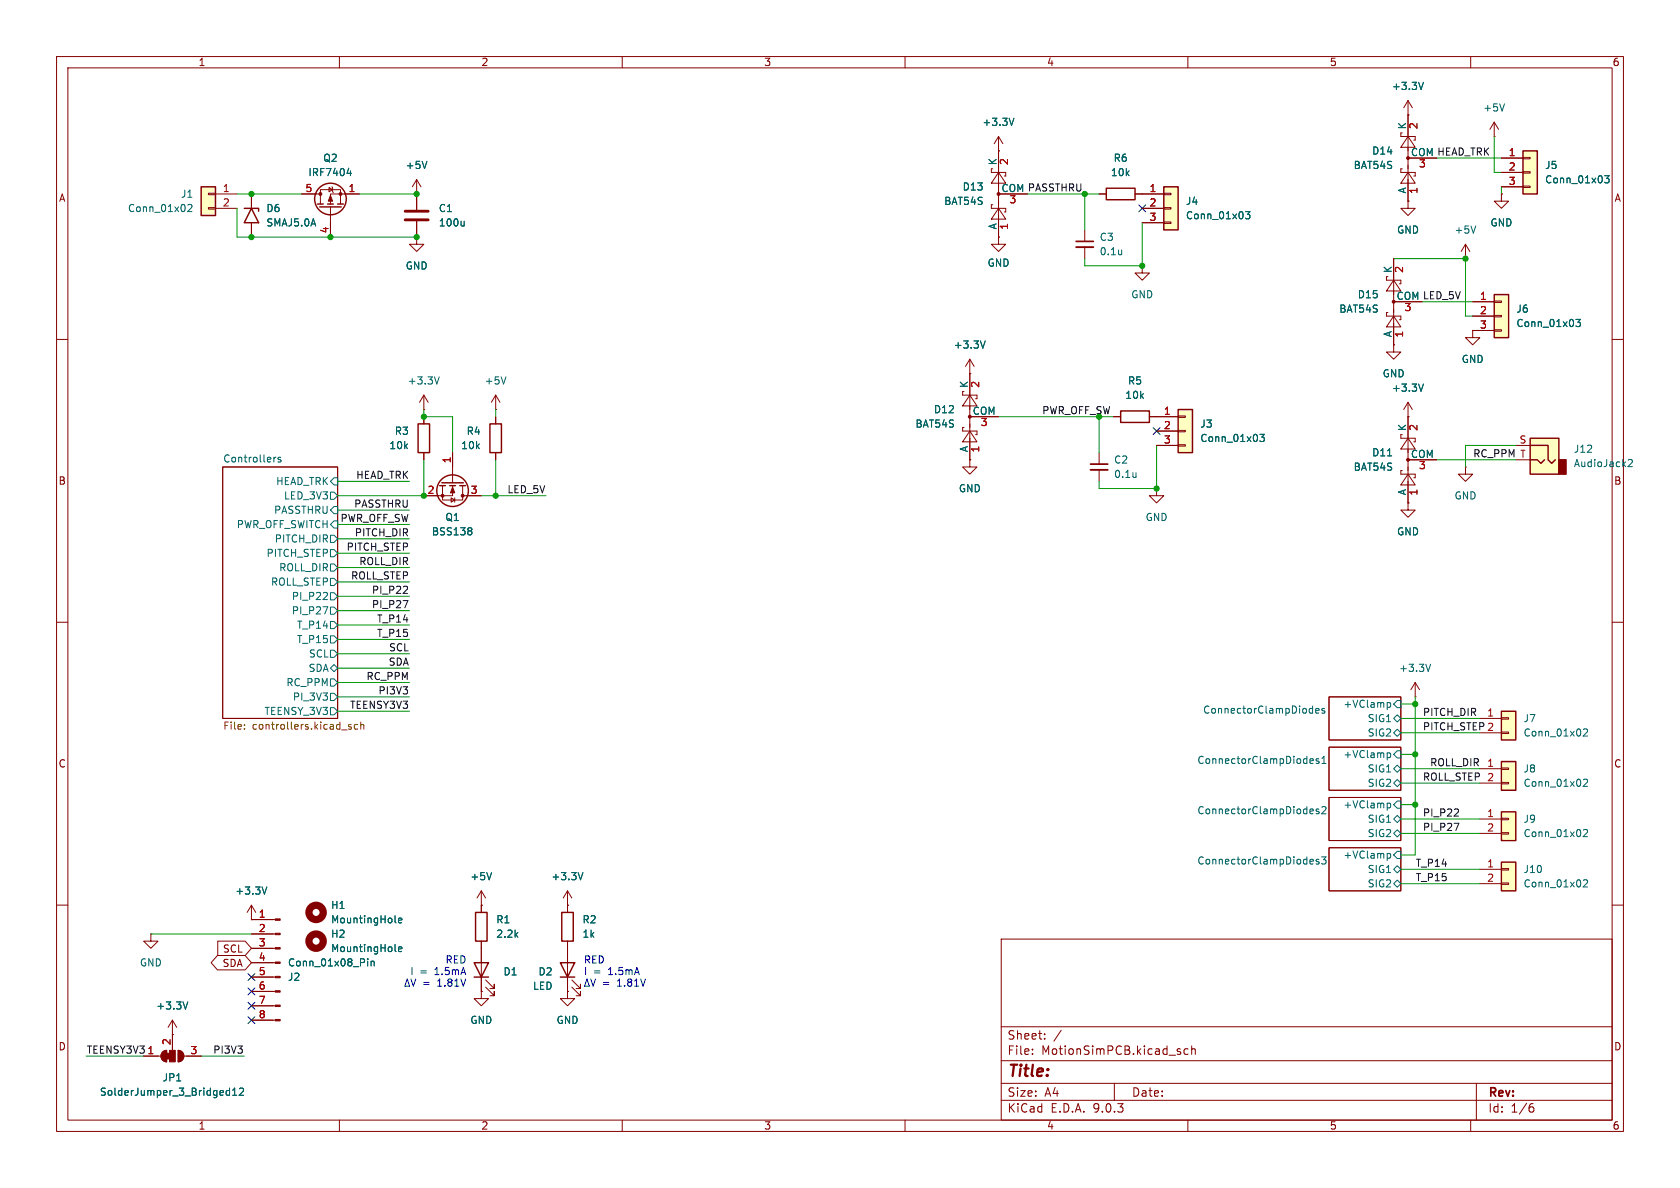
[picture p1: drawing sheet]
<svg xmlns="http://www.w3.org/2000/svg" width="297mm" height="210mm" viewBox="0 0 297 210" stroke-linecap="round" stroke-linejoin="round" font-family="sans-serif">
<g fill="none" stroke="#840000" stroke-width=".18">
<path d="M10 10h277v190h-277zM12 12h273v186h-273zM60 10v2M110 10v2M160 10v2M210 10v2M260 10v2M10 60h2M285 60h2M39.4 82.6h20.3v44.4h-20.3zM10 110h2M285 110h2"/>
<path d="M234.9 132.1h12.7v7.6h-12.7zM234.9 123.2h12.7v7.6h-12.7zM234.9 141h12.7v7.6h-12.7zM234.9 149.9h12.7v7.6h-12.7zM10 160h2M177 166h108v32h-108zM285 160h2M60 198v2M110 198v2M160 198v2M177 194.5h108M177 191.5h108"/>
<path d="M177 187.5h108M177 181.5h108M182.5 186.3v.1M182.5 185.5v.1M184.7 183.6v.1M184.7 182.8v.1M187.6 182.1l-1.3 2M197 191.5v3M208.7 186v.3M210 198v2M210 185.5l-.4-.1-.3 .3v.4l.2 .2h.5M210.7 185.5l.2-.1 .3 .1 .1 .9"/>
<path d="M210.7 184.9v1.5M260 198v2M261 191.5v6.5M270.6 195.7h.4l.2 .3-.1 .5-.5 .1M271 195.1l-.4 .1"/>
</g>
<g fill="none" stroke="#006464" stroke-width=".18">
<path d="M48.8 80.8l-.4 .3M49.6 80.9l-.3-.1-.2 .2 .1 .2 .4 .1v.3h-.5M58.4 87h.7l.6 .6-.6 .7h-.7zM58.4 94.6h.7l.6 .7-.6 .6h-.7zM58.4 97.2h.7l.6 .6-.6 .6h-.7zM58.4 99.7h.7l.6 .6-.6 .7h-.7zM59.1 84.5h.6v1.2h-.6l-.7-.6zM59.1 89.5h.6v1.3h-.6l-.7-.6zM59.1 92.1h.6v1.2h-.6l-.7-.6zM57.1 106h.8M57.1 107.3h.8l-.5 1.2M57.8 104.8v.5"/>
<path d="M58.4 102.2h.7l.6 .7-.6 .6h-.7zM58.4 114.9h.7l.6 .7-.6 .6h-.7zM58.4 104.8h.7l.6 .6-.6 .6h-.7zM58.4 107.3h.7l.6 .7-.6 .6h-.7zM58.4 109.9h.7l.6 .6-.6 .6h-.7zM58.4 112.4h.7l.6 .6-.6 .7h-.7zM59.1 117.5l.6 .6-.6 .6-.7-.6zM58.4 122.6h.7l.6 .6-.6 .6h-.7zM58.4 125.1h.7l.6 .6-.6 .7h-.7zM58.4 120h.7l.6 .7-.6 .6h-.7zM231.6 134.8l.2 .2 .3-.1M231.6 134.3l.2-.2h.2l.2 .2v.1l-.6 .1"/>
<path d="M231.7 125.2l.4 .1M232.1 124.8v1.3M232.1 126l-.4 .1M232.6 125.7l.6-.2-.1-.2-.3-.1-.2 .2 .1 .6h.4M233.2 134.2l-.4-.1-.1 .2v.2l.5 .1v.3h-.5M233.7 135h.7M233.7 134.1l.4-.4v1.3M234.2 125.3l-.3-.1-.2 .2v.2l.5 .1v.3h-.5M245.2 133.1h.4l.2 .2-.1 .6h-.5M245.2 124.3l.4-.1 .2 .2-.1 .6h-.5M246.4 135.9l.6-.6 .6 .6-.6 .6zM246.4 127l.6-.6 .6 .6-.6 .6z"/>
<path d="M246.4 129.5l.6-.6 .6 .6-.6 .7zM247 132.7h.6v1.3h-.6l-.6-.6zM247 137.8l.6 .6-.6 .7-.6-.7zM247 123.8h.6v1.3h-.6l-.6-.6zM231.8 143l.3 .1 .1 .2-.6 .1M231.8 151.9l.3 .1 .1 .2-.6 .1M232.1 143.8l-.3 .1M232.1 152.7h-.3M233.2 143.1l-.4-.1-.1 .2v.2l.5 .1v.3h-.5M233.2 152l-.4-.1-.1 .2v.2l.5 .1v.3h-.5M233.6 151.5h.8l-.4 .5 .4 .1v.5l-.2 .1-.6-.1M233.7 142.7l.5-.1 .2 .3-.8 1h.8"/>
<path d="M245.2 142h.4l.2 .2-.1 .6h-.5M245.2 150.9h.4l.2 .2-.1 .5h-.5M246.4 144.8l.6-.7 .6 .7-.6 .6zM246.4 147.3l.6-.6 .6 .6-.6 .7zM246.4 153.7l.6-.7 .6 .7-.6 .6zM246.4 156.2l.6-.6 .6 .6-.6 .6zM247 141.6h.6v1.3h-.6l-.6-.7zM247 150.5h.6v1.3h-.6l-.6-.7z"/>
</g>
<path d="M43.2 128.8v.1M43.2 128.1v.1M61.6 128.3l.5 .4-.1 .2-.4-.1M62.1 128.1h-.3l-.2 .1M63.2 128.1h-.3l-.3 .2 .2 .5h.4M63.8 128.2l.2-.1h.3v.8M63.8 127.6v1.3" fill="none" stroke="#725600" stroke-width=".18"/>
<path d="M208.3 72.4h2.5v7.6h-2.5z" fill="#ffffc2"/>
<g fill="none" stroke="#840000" stroke-width=".25">
<path d="M43.2 36.8h2.5v.5M44.4 36.8l1.3 2.6h-2.5zM56.1 36.1h1M56.5 36.6h3.8M57.9 36.1h1M59.7 36.1h1M195.6 33.3h5.1v2h-5.1zM73.9 74.9h2v5.1h-2zM198.1 72.6h5.1v2.1h-5.1zM208.3 72.4h2.5v7.6h-2.5z"/>
<circle cx="58.4" cy="35.2" r="2.79"/>
</g>
<g fill="none" stroke="#840000" stroke-width=".18">
<path d="M44.4 34.3v2.5M44.4 39.4v2.5M53.3 34.3h3.3M56.6 36.1v-2.6h3.6v2.6M58.2 33.1l.6 .4-.6 .4zM58.4 36.6v5.3M58.7 33l.1 .1v.8l.1 .1M63.5 34.3h-5.1v1.8M73.7 34.3h.1M73.7 31.8l-.8 1.2M73.7 31.8l.7 1.2M73.7 31.8v5.3"/>
<path d="M73.7 39.1v2.8M175.5 36.2h-.2v.6h2.5v.7h-.3M175.5 29.8h-.2v.7h2.5v.6h-.3M176.5 26.7h.1M176.5 36.8l1.3 1.9h-2.5zM176.5 30.5l1.3 1.9h-2.5zM176.5 24.1l-.7 1.3M176.5 24.1l.8 1.3M176.5 24.1v17.8M176.5 34.3h5.1M194.3 34.3h1.3M200.7 34.3h1.2"/>
<path d="M73.7 41.9v1.3h1.2l-1.2 1.3-1.3-1.3h1.3M73.7 41.9h.1M176.5 41.9v1.3h1.3l-1.3 1.3-1.2-1.3h1.2M176.5 41.9h.1M201.9 47v1.3h1.3l-1.3 1.2-1.2-1.2h1.2M201.9 47h.1M74.9 72.4h.1M74.9 69.9v2.5M74.9 73.7v1.2M74.9 69.9l-.7 1.2M74.9 69.9l.8 1.2M170.4 75.6h-.2v.6h2.5v.6h-.2"/>
<path d="M170.4 69.2h-.2v.7h2.5v.6h-.2M171.4 76.2l1.3 1.9h-2.5zM171.4 69.9l1.3 1.9h-2.5zM171.4 66h.1M171.4 73.7h5.1M171.4 63.5v17.8M171.4 63.5l-.7 1.3M171.4 63.5l.8 1.3M196.8 73.7h1.3M203.2 73.7h5.1M204.5 76.2h3.8M204.5 78.7h3.8"/>
<path d="M208.3 73.5h1.2v.3h-1.2zM208.3 76.1h1.2v.2h-1.2zM208.3 78.6h1.2v.3h-1.2zM74.9 80v1.3M171.4 81.3v1.3h1.3l-1.3 1.2-1.2-1.2h1.2M171.4 81.3h.1M194.3 80v2M194.3 83.1v2M204.5 86.4v1.2h1.2l-1.2 1.3-1.3-1.3h1.3M204.5 86.4h.1"/>
</g>
<path d="M61.4 30.6h.7M62 30.2v.9M75.5 28.5l-.4 1.3M82.1 39.1v.8M82.1 39.8l-.2 .1M179.3 20.9l-.5 1.3M77.7 66.6l-.5 1.3M174.2 60.3l-.5 1.2M222.7 76.8h.8l-.4 .5 .3 .1v.5l-.1 .1-.6-.1M200.8 83.6v.8M200.8 84.3h.1" fill="none" stroke="#006464" stroke-width=".18"/>
<g fill="#840000" stroke="#840000" stroke-width=".18">
<path d="M58.4 34.5l.4 1.1h-.8z"/>
<circle cx="171.4" cy="73.7" r=".25"/>
<circle cx="176.5" cy="34.3" r=".25"/>
<circle cx="56.6" cy="34.3" r=".25"/>
<circle cx="60.2" cy="34.3" r=".25"/>
</g>
<path d="M192.8 82h3" fill="none" stroke="#840000" stroke-width=".3"/>
<path d="M192.8 83.1h3" fill="none" stroke="#840000" stroke-width=".33"/>
<path d="M71.6 37.3h4.1M71.6 38.9h4.1" fill="none" stroke="#840000" stroke-width=".51"/>
<path d="M35.6 33h2.5v5.1h-2.5z" fill="#ffffc2"/>
<g fill="none" stroke="#840000" stroke-width=".25">
<path d="M35.6 33h2.5v5.1h-2.5zM86.6 74.9h2v5.1h-2zM77.7 85.9h1M78.1 85.3h3.8M79.5 85.9h1M81.3 85.9h1"/>
<circle cx="80" cy="86.7" r="2.79"/>
</g>
<g fill="none" stroke="#840000" stroke-width=".18">
<path d="M36.8 34.2h1.3v.2h-1.3zM36.8 36.7h1.3v.3h-1.3zM38.1 34.3h3.8M38.1 36.8h3.8M247.9 29.8h-.3v.7h2.6v.6h-.3M247.9 23.5h-.3v.6h2.6v.7h-.3M248.9 30.5l1.3 1.9h-2.6zM248.9 24.1l1.3 1.9h-2.6zM248.9 20.3v15.3M248.9 27.9h5.1M87.6 72.4h.1M87.6 69.9v2.5"/>
<path d="M87.6 73.7v1.2M87.6 69.9l-.7 1.2M87.6 69.9l.8 1.2M78.2 85.9v2.5h3.6v-2.5M79.8 88l.6 .4-.6 .4zM80 85.9v1.7h-5.1M80 80v5.3M80.4 88v.8M81.8 87.6h3.3M87.6 80v1.3"/>
</g>
<path d="M33.2 36.3l.5-.2 .2 .4-.7 .9h.7M89.4 66.6l-.4 1.3M83.2 93.3l.2 .2-.2 .3 .2 .3v.2l-.2 .3" fill="none" stroke="#006464" stroke-width=".18"/>
<g fill="#840000" stroke="#840000" stroke-width=".18">
<path d="M80 86.1l.4 1h-.8z"/>
<circle cx="81.8" cy="87.6" r=".25"/>
<circle cx="78.2" cy="87.6" r=".25"/>
<circle cx="248.9" cy="27.9" r=".25"/>
</g>
<path d="M269.2 26.7h2.6v7.6h-2.6z" fill="#ffffc2"/>
<path d="M269.2 26.7h2.6v7.6h-2.6z" fill="none" stroke="#840000" stroke-width=".25"/>
<g fill="none" stroke="#840000" stroke-width=".18">
<path d="M248.9 17.8v2.5M248.9 17.8l-.7 1.3M248.9 17.8l.8 1.3M248.9 20.3h.1M248.9 35.6v1.2h1.3l-1.3 1.3-1.3-1.3h1.3M248.9 35.6h.1M264.2 24.1h.1M264.2 21.6l-.8 1.3M264.2 21.6l.7 1.3M264.2 21.6v2.5M265.4 34.3v1.3h1.3l-1.3 1.2-1.2-1.2h1.2M265.4 34.3h.1"/>
<path d="M265.4 27.9h3.8M265.4 30.5h3.8M265.4 33h3.8M269.2 27.8h1.3v.3h-1.3zM269.2 30.4h1.3v.2h-1.3zM269.2 32.9h1.3v.2h-1.3zM191.8 40.6v2.1M191.8 43.7v2M245.4 48.9h-.3v.6h2.5v.7h-.2M245.4 55.2h-.3v.7h2.5v.6h-.2M246.4 55.9l1.2 1.9h-2.5zM246.4 49.5l1.2 1.9h-2.5z"/>
<path d="M246.4 45.7v15.3M246.4 53.3h5.1M259.1 45.7h.1M259.1 43.2l-.8 1.3M259.1 43.2l.7 1.3M259.1 43.2v2.5M246.4 61v1.2h1.2l-1.2 1.3-1.3-1.3h1.3M246.4 61h.1M247.9 76.8h-.3v.7h2.6v.6h-.3M248.9 73.7h.1M248.9 77.5l1.3 1.9h-2.6zM248.9 71.1l-.7 1.3"/>
<path d="M248.9 71.1l.8 1.3M248.9 71.1v17.8M247.9 83.2h-.3v.6h2.6v.7h-.3M248.9 88.9v1.3h1.3l-1.3 1.2-1.3-1.2h1.3M248.9 88.9h.1M248.9 83.8l1.3 1.9h-2.6zM248.9 81.3h5.1M259.1 82.6v1.2h1.2l-1.2 1.3-1.3-1.3h1.3M259.1 82.6h.1"/>
</g>
<path d="M251.6 14.5l-.4 1.3M266 18.4l-.4 1.2M260.9 39.9l-.4 1.3M283.7 31.1h.8l-.5 .4 .4 .2v.5l-.2 .1-.5-.1M198.3 44.2v.8M198.3 44.9l-.1 .1M251.6 67.9l-.4 1.3M245.3 80.6h.7" fill="none" stroke="#006464" stroke-width=".18"/>
<g fill="#840000" stroke="#840000" stroke-width=".18">
<circle cx="248.9" cy="81.3" r=".25"/>
<circle cx="246.4" cy="53.3" r=".25"/>
</g>
<path d="M190.2 42.7h3.1" fill="none" stroke="#840000" stroke-width=".3"/>
<path d="M190.2 43.7h3.1" fill="none" stroke="#840000" stroke-width=".33"/>
<path d="M270.5 77.5h5.1v6.3h-5.1z" fill="#ffffc2"/>
<path d="M275.6 81.3h1.3v2.5h-1.3z" fill="#840000" stroke="#840000" stroke-width=".25"/>
<path d="M270.5 77.5h5.1v6.3h-5.1zM270.5 78.7h3.2v2.6l.6 .6 .7-.6M270.5 81.3h1.3l.6 .6 .6-.6" fill="none" stroke="#840000" stroke-width=".25"/>
<path d="M260.3 58.4v1.3h1.3l-1.3 1.3-1.2-1.3h1.2M260.3 58.4h.1M268 78.7h2.5M268 81.3h2.5" fill="none" stroke="#840000" stroke-width=".18"/>
<path d="M287.9 81.3l.4-.1 .3 .4-.8 .9h.8" fill="none" stroke="#006464" stroke-width=".18"/>
<path d="M264.2 52.1h2.5v7.6h-2.5z" fill="#ffffc2"/>
<path d="M264.2 52.1h2.5v7.6h-2.5z" fill="none" stroke="#840000" stroke-width=".25"/>
<path d="M260.3 53.3h3.9M260.3 55.9h3.9M260.3 58.4h3.9M264.2 53.2h1.2v.3h-1.2zM264.2 55.8h1.2v.2h-1.2zM264.2 58.3h1.2v.2h-1.2z" fill="none" stroke="#840000" stroke-width=".18"/>
<path d="M278.6 56.5h.8l-.4 .4 .3 .2v.5l-.2 .1-.5-.1" fill="none" stroke="#006464" stroke-width=".18"/>
<path d="M265.4 125.7h2.6v5.1h-2.6z" fill="#ffffc2"/>
<path d="M265.4 125.7h2.6v5.1h-2.6z" fill="none" stroke="#840000" stroke-width=".25"/>
<path d="M261.6 127h3.8M261.6 129.5h3.8M265.4 126.9h1.3v.2h-1.3zM265.4 129.4h1.3v.3h-1.3z" fill="none" stroke="#840000" stroke-width=".18"/>
<path d="M279.9 129l.5-.2 .3 .4-.8 .9h.8" fill="none" stroke="#006464" stroke-width=".18"/>
<path d="M265.4 134.6h2.6v5.1h-2.6z" fill="#ffffc2"/>
<path d="M265.4 134.6h2.6v5.1h-2.6z" fill="none" stroke="#840000" stroke-width=".25"/>
<path d="M261.6 135.9h3.8M261.6 138.4h3.8M265.4 135.8h1.3v.2h-1.3zM265.4 138.3h1.3v.3h-1.3z" fill="none" stroke="#840000" stroke-width=".18"/>
<path d="M279.9 137.9l.5-.2 .3 .4-.8 .9h.8" fill="none" stroke="#006464" stroke-width=".18"/>
<path d="M265.4 143.5h2.6v5.1h-2.6z" fill="#ffffc2"/>
<path d="M265.4 143.5h2.6v5.1h-2.6z" fill="none" stroke="#840000" stroke-width=".25"/>
<path d="M261.6 144.8h3.8M261.6 147.3h3.8M265.4 144.7h1.3v.2h-1.3zM265.4 147.2h1.3v.2h-1.3z" fill="none" stroke="#840000" stroke-width=".18"/>
<path d="M279.9 146.8l.5-.2 .3 .4-.8 .9h.8" fill="none" stroke="#006464" stroke-width=".18"/>
<path d="M265.4 152.4h2.6v5.1h-2.6z" fill="#ffffc2"/>
<path d="M265.4 152.4h2.6v5.1h-2.6zM99.3 161.3h2v5.1h-2z" fill="none" stroke="#840000" stroke-width=".25"/>
<path d="M250.2 123.2h.1M250.2 120.7l-.8 1.2M250.2 120.7l.8 1.2M250.2 120.7v2.5M261.6 153.7h3.8M261.6 156.2h3.8M265.4 153.5h1.3v.3h-1.3zM265.4 156.1h1.3v.2h-1.3zM100.3 160v1.3M100.3 166.4v1.2" fill="none" stroke="#840000" stroke-width=".18"/>
<path d="M252.9 117.4l-.4 1.3M279.9 155.6l.5-.1 .3 .4-.8 .9h.8" fill="none" stroke="#006464" stroke-width=".18"/>
<path d="M205.7 33h2.6v7.6h-2.6z" fill="#ffffc2"/>
<path d="M205.7 33h2.6v7.6h-2.6zM83.8 170.2h2.6l-1.3 2.5zM83.8 172.7h2.6M84.1 161.3h2v5.1h-2zM99.1 170.2h2.5l-1.3 2.5zM99.1 172.7h2.5" fill="none" stroke="#840000" stroke-width=".25"/>
<g fill="none" stroke="#840000" stroke-width=".18">
<path d="M44.4 34.3v2.5M44.4 39.4v2.5M53.3 34.3h2.6M58.4 39.4v2.5M61 34.3h2.5M73.7 34.3h.1M73.7 34.3v2.8M73.7 39.1v2.8M176.5 26.7h.1M176.5 34.3h5.1M176.5 26.7v3.8M176.5 38.1v3.8"/>
<path d="M194.3 34.3h1.3M200.7 34.3h5M201.9 36.8h3.8M201.9 39.4h3.8M205.7 34.2h1.3v.2h-1.3zM205.7 36.7h1.3v.3h-1.3zM205.7 39.2h1.3v.3h-1.3zM248.9 35.6h.1M248.9 20.3h.1M248.9 20.3v3.8M248.9 31.8v3.8M248.9 27.9h5.1"/>
<path d="M265.4 34.3h.1M265.4 27.9h3.8M265.4 30.5h3.8M265.4 33h3.8M73.7 41.9h.1M176.5 41.9h.1M246.4 53.3h5.1M246.4 45.7v3.8M246.4 57.2v3.8M260.3 58.4h.1M260.3 53.3h3.9M260.3 55.9h3.9"/>
<path d="M260.3 58.4h3.9M74.9 73.7v1.2M87.6 73.7v1.2M171.4 66h.1M171.4 73.7h5.1M171.4 66v3.9M171.4 77.5v3.8M196.8 73.7h1.3M203.2 73.7h5.1M204.5 76.2h3.8M204.5 78.7h3.8M246.4 61h.1"/>
<path d="M248.9 73.7h.1M248.9 73.7v3.8M74.9 87.6h2.6M74.9 80v1.3M80 80v2.6M82.5 87.6h2.6M87.6 80v1.3M171.4 81.3h.1M248.9 88.9h.1M248.9 85.1v3.8M248.9 81.3h5.1M85.1 157.5v3.8"/>
<path d="M85.1 157.5l-.8 1.3M85.1 157.5l.8 1.3M100.3 157.5l-.7 1.3M100.3 157.5l.8 1.3M100.3 157.5v3.8M26.7 165.1v1.3h1.2l-1.2 1.2-1.3-1.2h1.3M26.7 165.1h.1M38.4 168.9h4.9l1.1 1.3-1.1 1.3h-4.9l-1.1-1.3zM38.5 166.4h4.8l1.1 1.2-1.1 1.3h-4.8zM44.4 162.6h.1M44.4 160l-.7 1.3M44.4 160l.8 1.3"/>
<path d="M44.4 160v2.6M44.4 162.6h4.3M44.4 165.1h4.3M44.4 167.6h4.3M44.4 170.2h4.3M44.4 172.7h4.3M44.4 175.3h4.3M44.4 177.8h4.3M85.1 160h.1M85.1 175.3v1.2h1.3l-1.3 1.3-1.3-1.3h1.3M85.1 175.3h.1M85.1 166.4v8.9"/>
<path d="M85.9 174.5l1.5 1.5v-.7v.7h-.8M85.9 173.2l1.5 1.6v-.8v.8h-.8M100.3 160h.1M100.3 175.3v1.2h1.3l-1.3 1.3-1.2-1.3h1.2M100.3 175.3h.1M100.3 166.4v8.9M101.1 174.5l1.5 1.5v-.7v.7h-.7M101.1 173.2l1.5 1.6v-.8v.8h-.7M25.4 186.7h3M28.7 186l.8-.3v2a1.02 1.02 0 0 1-1-.6 1.02 1.02 0 0 1 .2-1.1zM30.5 182.9h.1M30.5 180.3v5.4"/>
<path d="M30.5 180.3l-.8 1.3M30.5 180.3l.7 1.3M31.5 185.7a1.02 1.02 0 0 1 1 1 1.02 1.02 0 0 1-1 1zM32.5 186.7h3.1M44.4 180.3h4.3"/>
</g>
<g fill="none" stroke="#006464" stroke-width=".18">
<path d="M251.6 14.5l-.4 1.3M61.4 30.6h.7M62 30.2v.9M75.5 28.5l-.4 1.3M82.1 39.1v.8M82.1 39.8l-.2 .1M179.3 20.9l-.5 1.3M220.2 37.4h.8l-.5 .5 .4 .1v.6l-.2 .1-.5-.1M283.7 31.1h.8l-.5 .4 .4 .2v.5l-.2 .1-.5-.1M278.6 56.5h.8l-.4 .4 .3 .2v.5l-.2 .1-.5-.1M174.2 60.3l-.5 1.2M222.7 76.8h.8l-.4 .5 .3 .1v.5l-.1 .1-.6-.1"/>
<path d="M251.6 67.9l-.4 1.3M83.2 93.3l.2 .2-.2 .3 .2 .3v.2l-.2 .3M245.3 80.6h.7M47.2 156.8l-.5 1.3M86.9 154.2l-.4 1.3M103.1 154.2l-.5 1.3M33.2 177.1l-.4 1.3M65 169.5v.1M65 169.9v.9M65.6 169.9v.9M65.6 170l.2-.1 .3 .1 .1 .8M69.8 163l.2 .1"/>
<path d="M69.8 168l.2 .2M70.4 162.7l.6-.1v-.2l-.4-.1-.2 .2 .1 .6h.5M70.4 167.8l.6-.1v-.3h-.4l-.2 .2 .1 .6h.5M40.1 193.6h.5M40.1 192.8h.5M40.6 192.3v1.3M41.1 193.6h.7M41.1 192.7l.4-.4v1.3M42.3 192.5l.5-.2 .3 .4-.8 .9h.8"/>
</g>
<g fill="#840000" stroke="#840000" stroke-width=".18">
<path d="M29.5 186.2h.5v1h-.5z"/>
<path d="M28.7 186l.8-.3v2a1.02 1.02 0 0 1-1-.6 1.02 1.02 0 0 1 .2-1.1z"/>
<path d="M30 185.7h1v2h-1z"/>
<path d="M31.5 185.7a1.02 1.02 0 0 1 1 1 1.02 1.02 0 0 1-1 1z"/>
<path d="M48.7 162.4h.8v.3h-.8z"/>
<path d="M48.7 165h.8v.2h-.8z"/>
<path d="M48.7 167.5h.8v.3h-.8z"/>
<path d="M48.7 170.1h.8v.2h-.8z"/>
<path d="M48.7 172.6h.8v.2h-.8z"/>
<path d="M48.7 175.1h.8v.3h-.8z"/>
<path d="M48.7 177.7h.8v.2h-.8z"/>
<path d="M48.7 180.2h.8v.3h-.8z"/>
</g>
<g fill="none" stroke="#840000" stroke-width="1.3">
<circle cx="55.9" cy="166.4" r="1.27"/>
<circle cx="55.9" cy="161.3" r="1.27"/>
</g>
<path d="M71.3 104.9h.7M71.3 106.2h.8l-.5 1.2M72 103.7v.5M257.1 144.3h.7M257.1 145.5h.8l-.5 1.3M257.8 143.1v.4" fill="none" stroke="#0f0f0f" stroke-width=".18"/>
<g fill="none" stroke="#009600" stroke-width=".18">
<path d="M41.9 34.3h11.4M41.9 36.8v5.1h31.8M63.5 34.3h10.2M181.6 34.3h12.7M191.8 34.3v6.3M201.9 39.4v7.6h-10.1v-1.3M254 27.9h11.4M264.2 24.1v6.4h1.2M265.4 33v1.3M246.4 45.7h12.7v10.2h1.2M251.5 53.3h8.8M74.9 72.4v1.3h5.1v6.3"/>
<path d="M87.6 72.4v1.3M176.5 73.7h17.8v6.3M204.5 78.7v7.7h-10.2v-1.3M268 78.7h-8.9v3.9M59.7 92.7h12.7M59.7 90.2h12.7M59.7 85.1h12.7M59.7 95.3h12.7M59.7 97.8h12.7M74.9 81.3v6.3h-15.2M85.1 87.6h11.4M87.6 81.3v6.3"/>
<path d="M254 81.3h14M59.7 105.4h12.7M59.7 110.5h12.7M59.7 100.3h12.7M59.7 113h12.7M59.7 115.6h12.7M59.7 118.1h12.7M59.7 108h12.7M59.7 102.9h12.7M59.7 125.7h12.7M59.7 120.7h12.7M59.7 123.2h12.7"/>
<path d="M247.6 135.9h14M247.6 133.4h2.6M247.6 138.4h14M247.6 124.5h2.6M247.6 129.5h14M247.6 127h14M250.2 123.2v27.9h-2.6M247.6 153.7h14M247.6 156.2h14M247.6 142.2h2.6M247.6 144.8h14M247.6 147.3h14"/>
<path d="M26.7 165.1h17.7M15.2 186.7h10.2M35.6 186.7h7.6"/>
</g>
<path d="M201.3 36.2l1.2 1.2M202.5 36.2l-1.2 1.2M203.9 75.6l1.2 1.2M205.1 75.6l-1.2 1.2M43.8 179.7l1.3 1.2M43.8 177.2l1.3 1.2M43.8 174.7l1.3 1.2M43.8 172.1l1.3 1.2M45.1 179.7l-1.3 1.2M45.1 177.2l-1.3 1.2M45.1 174.7l-1.3 1.2M45.1 172.1l-1.3 1.2" fill="none" stroke="#000084" stroke-width=".18"/>
<path d="M72 173.1l.4 1.2h-.8zM72.7 173.1l.4 1.2 .4-1.2M103.8 173.1l.4 1.2h-.9zM104.4 173.1l.5 1.2 .4-1.2" fill="none" stroke="#0000c2" stroke-width=".18"/>
<g fill="#009600" stroke="#009600" stroke-width=".18">
<circle cx="87.6" cy="87.6" r=".46"/>
<circle cx="74.9" cy="87.6" r=".46"/>
<circle cx="44.4" cy="34.3" r=".46"/>
<circle cx="73.7" cy="34.3" r=".46"/>
<circle cx="73.7" cy="41.9" r=".46"/>
<circle cx="44.4" cy="41.9" r=".46"/>
<circle cx="58.4" cy="41.9" r=".46"/>
<circle cx="74.9" cy="73.7" r=".46"/>
<circle cx="191.8" cy="34.3" r=".46"/>
<circle cx="201.9" cy="47" r=".46"/>
<circle cx="204.5" cy="86.4" r=".46"/>
<circle cx="250.2" cy="133.4" r=".46"/>
<circle cx="250.2" cy="124.5" r=".46"/>
<circle cx="250.2" cy="142.2" r=".46"/>
<circle cx="259.1" cy="45.7" r=".46"/>
</g>
<text font-size="2.8" fill="#840000" x="178" y="190.9">Title:</text>
<g font-size="2.1" fill="#840000">
<text x="178" y="184">Sheet:</text>
<text x="178" y="186.7">File:</text>
<text x="184.1" y="186.7">MotionSimPCB.kicad_sch</text>
<text x="178" y="196.9">KiCad</text>
<text x="178" y="194.1">Size:</text>
<text x="184.7" y="194.1">A4</text>
<text x="185.7" y="196.9">E.D.A.</text>
<text x="193.3" y="196.9">9.0.3</text>
<text x="200" y="194.1">Date:</text>
<text x="263" y="194.3">Rev:</text>
<text x="263" y="196.9">Id:</text>
<text x="267.1" y="196.9">1/6</text>
</g>
<g font-size="1.8" fill="#840000">
<text x="35" y="11.9">1</text>
<text x="85" y="11.9">2</text>
<text x="135" y="11.9">3</text>
<text x="185" y="11.9">4</text>
<text x="235" y="11.9">5</text>
<text x="285" y="11.9">6</text>
<text x="10.3" y="35.9">A</text>
<text x="285.3" y="35.9">A</text>
<text x="10.3" y="85.9">B</text>
<text x="285.3" y="85.9">B</text>
<text x="10.3" y="135.9">C</text>
<text x="285.3" y="135.9">C</text>
<text x="39.2" y="171.1">SDA</text>
<text x="39.3" y="168.6">SCL</text>
<text x="10.3" y="185.9">D</text>
<text x="285.3" y="185.9">D</text>
<text x="35" y="199.9">1</text>
<text x="85" y="199.9">2</text>
<text x="135" y="199.9">3</text>
<text x="185" y="199.9">4</text>
<text x="235" y="199.9">5</text>
<text x="285" y="199.9">6</text>
</g>
<g font-size="1.8" fill="#006464">
<text x="246" y="16.1">+3.3V</text>
<text x="173.6" y="22.5">+3.3V</text>
<text x="248.7" y="23" transform="rotate(-90 248.7 23)">K</text>
<text x="262.1" y="19.9">+5V</text>
<text x="57" y="28.8">Q2</text>
<text x="176.3" y="29.3" transform="rotate(-90 176.3 29.3)">K</text>
<text x="196.8" y="28.8">R6</text>
<text x="242.5" y="27.5">D14</text>
<text x="249.3" y="27.7">COM</text>
<text x="31.9" y="35.2">J1</text>
<text x="54.4" y="31.3">IRF7404</text>
<text x="71.6" y="30.1">+5V</text>
<text x="170.1" y="33.9">D13</text>
<text x="176.9" y="34">COM</text>
<text x="196.3" y="31.3">10k</text>
<text x="239.2" y="30.1">BAT54S</text>
<text x="248.7" y="34.3" transform="rotate(-90 248.7 34.3)">A</text>
<text x="273.1" y="30.1">J5</text>
<text x="273.1" y="32.6">Conn_01x03</text>
<text x="22.5" y="37.7">Conn_01x02</text>
<text x="47" y="37.7">D6</text>
<text x="47" y="40.2">SMAJ5.0A</text>
<text x="77.5" y="37.7">C1</text>
<text x="77.5" y="40.2">100u</text>
<text x="166.8" y="36.4">BAT54S</text>
<text x="176.3" y="40.7" transform="rotate(-90 176.3 40.7)">A</text>
<text x="209.6" y="36.4">J4</text>
<text x="209.6" y="39">Conn_01x03</text>
<text x="246.9" y="41.5">GND</text>
<text x="257" y="41.5">+5V</text>
<text x="263.4" y="40.2">GND</text>
<text x="71.6" y="47.9">GND</text>
<text x="174.5" y="47.3">GND</text>
<text x="194.3" y="42.8">C3</text>
<text x="194.3" y="45.3">0.1u</text>
<text x="199.9" y="52.9">GND</text>
<text x="239.9" y="52.9">D15</text>
<text x="246.1" y="48.4" transform="rotate(-90 246.1 48.4)">K</text>
<text x="246.8" y="53.1">COM</text>
<text x="236.7" y="55.5">BAT54S</text>
<text x="246.1" y="59.7" transform="rotate(-90 246.1 59.7)">A</text>
<text x="268" y="55.5">J6</text>
<text x="268" y="58">Conn_01x03</text>
<text x="168.5" y="61.8">+3.3V</text>
<text x="258.3" y="64.4">GND</text>
<text x="72" y="68.2">+3.3V</text>
<text x="85.6" y="68.2">+5V</text>
<text x="171.2" y="68.7" transform="rotate(-90 171.2 68.7)">K</text>
<text x="198.8" y="70.7">10k</text>
<text x="199.3" y="68.2">R5</text>
<text x="244.3" y="66.9">GND</text>
<text x="246" y="69.4">+3.3V</text>
<text x="69.7" y="77.1">R3</text>
<text x="82.4" y="77.1">R4</text>
<text x="161.7" y="75.8">BAT54S</text>
<text x="165" y="73.3">D12</text>
<text x="171.9" y="73.4">COM</text>
<text x="212.1" y="75.8">J3</text>
<text x="248.7" y="76.3" transform="rotate(-90 248.7 76.3)">K</text>
<text x="39.4" y="81.8">Controllers</text>
<text x="68.7" y="79.6">10k</text>
<text x="81.4" y="79.6">10k</text>
<text x="171.2" y="80" transform="rotate(-90 171.2 80)">A</text>
<text x="196.9" y="82.1">C2</text>
<text x="212.1" y="78.3">Conn_01x03</text>
<text x="239.2" y="83.4">BAT54S</text>
<text x="242.5" y="80.9">D11</text>
<text x="249.3" y="81">COM</text>
<text x="278.1" y="80.2">J12</text>
<text x="278.1" y="82.8">AudioJack2</text>
<text x="48.7" y="86">HEAD_TRK</text>
<text x="50.1" y="88.5">LED_3V3</text>
<text x="169.4" y="87.2">GND</text>
<text x="196.9" y="84.7">0.1u</text>
<text x="248.7" y="87.6" transform="rotate(-90 248.7 87.6)">A</text>
<text x="257" y="88.5">GND</text>
<text x="41.8" y="93.6">PWR_OFF_SWITCH</text>
<text x="48.4" y="91">PASSTHRU</text>
<text x="76.2" y="94.8">BSS138</text>
<text x="78.6" y="92.3">Q1</text>
<text x="202.4" y="92.3">GND</text>
<text x="246.9" y="94.8">GND</text>
<text x="47" y="98.7">PITCH_STEP</text>
<text x="48.5" y="96.1">PITCH_DIR</text>
<text x="49.3" y="101.2">ROLL_DIR</text>
<text x="47.8" y="103.7">ROLL_STEP</text>
<text x="51.5" y="106.3">PI_P22</text>
<text x="51.5" y="108.8">PI_P27</text>
<text x="52.4" y="111.4">T_P14</text>
<text x="52.4" y="113.9">T_P15</text>
<text x="54.5" y="119">SDA</text>
<text x="54.5" y="116.4">SCL</text>
<text x="247.2" y="119">+3.3V</text>
<text x="50.5" y="121.5">RC_PPM</text>
<text x="51.7" y="124.1">PI_3V3</text>
<text x="237.4" y="125.3">+VClamp</text>
<text x="46.7" y="126.6">TEENSY_3V3</text>
<text x="212.6" y="126.2">ConnectorClampDiodes</text>
<text x="241.7" y="127.9">SIG1</text>
<text x="241.7" y="130.4">SIG2</text>
<text x="269.2" y="127.9">J7</text>
<text x="269.2" y="130.4">Conn_01x02</text>
<text x="211.6" y="135.1">ConnectorClampDiodes1</text>
<text x="237.4" y="134.2">+VClamp</text>
<text x="241.7" y="136.8">SIG1</text>
<text x="269.2" y="136.8">J8</text>
<text x="237.4" y="143.1">+VClamp</text>
<text x="241.7" y="139.3">SIG2</text>
<text x="269.2" y="139.3">Conn_01x02</text>
<text x="211.6" y="144">ConnectorClampDiodes2</text>
<text x="241.7" y="145.6">SIG1</text>
<text x="241.7" y="148.2">SIG2</text>
<text x="269.2" y="145.6">J9</text>
<text x="269.2" y="148.2">Conn_01x02</text>
<text x="83.1" y="155.8">+5V</text>
<text x="97.4" y="155.8">+3.3V</text>
<text x="211.6" y="152.9">ConnectorClampDiodes3</text>
<text x="237.4" y="152">+VClamp</text>
<text x="241.7" y="154.5">SIG1</text>
<text x="269.2" y="154.5">J10</text>
<text x="41.5" y="158.3">+3.3V</text>
<text x="58.4" y="160.9">H1</text>
<text x="241.7" y="157.1">SIG2</text>
<text x="269.2" y="157.1">Conn_01x02</text>
<text x="58.4" y="163.4">MountingHole</text>
<text x="58.4" y="166">H2</text>
<text x="87.6" y="163.4">R1</text>
<text x="87.6" y="166">2.2k</text>
<text x="102.9" y="163.4">R2</text>
<text x="102.9" y="166">1k</text>
<text x="24.6" y="171">GND</text>
<text x="50.8" y="173.6">J2</text>
<text x="50.8" y="171">Conn_01x08_Pin</text>
<text x="58.4" y="168.5">MountingHole</text>
<text x="88.9" y="172.6">D1</text>
<text x="95.1" y="172.6">D2</text>
<text x="27.5" y="178.7">+3.3V</text>
<text x="94.1" y="175.2">LED</text>
<text x="83.1" y="181.2">GND</text>
<text x="98.3" y="181.2">GND</text>
<text x="28.7" y="191.4">JP1</text>
<text x="17.6" y="193.9">SolderJumper_3_Bridged12</text>
</g>
<g font-size="1.8" fill="#a90000">
<text x="250.9" y="22.9" transform="rotate(-90 250.9 22.9)">2</text>
<text x="178.5" y="29.3" transform="rotate(-90 178.5 29.3)">2</text>
<text x="250.8" y="29.9">3</text>
<text x="266.6" y="27.7">1</text>
<text x="39.3" y="34">1</text>
<text x="53.9" y="34">5</text>
<text x="61.5" y="34">1</text>
<text x="203.1" y="34">1</text>
<text x="250.9" y="34.4" transform="rotate(-90 250.9 34.4)">1</text>
<text x="266.6" y="30.2">2</text>
<text x="266.6" y="32.8">3</text>
<text x="39.3" y="36.6">2</text>
<text x="58.2" y="41.3" transform="rotate(-90 58.2 41.3)">4</text>
<text x="178.4" y="36.3">3</text>
<text x="178.5" y="40.7" transform="rotate(-90 178.5 40.7)">1</text>
<text x="203.1" y="36.6">2</text>
<text x="203.1" y="39.1">3</text>
<text x="248.4" y="48.3" transform="rotate(-90 248.4 48.3)">2</text>
<text x="261.5" y="53.1">1</text>
<text x="248.2" y="55.3">3</text>
<text x="248.4" y="59.8" transform="rotate(-90 248.4 59.8)">1</text>
<text x="261.5" y="55.6">2</text>
<text x="261.5" y="58.2">3</text>
<text x="173.4" y="68.7" transform="rotate(-90 173.4 68.7)">2</text>
<text x="173.3" y="75.6">3</text>
<text x="205.7" y="73.4">1</text>
<text x="205.7" y="75.9">2</text>
<text x="250.9" y="76.3" transform="rotate(-90 250.9 76.3)">2</text>
<text x="79.8" y="82" transform="rotate(-90 79.8 82)">1</text>
<text x="173.4" y="80.1" transform="rotate(-90 173.4 80.1)">1</text>
<text x="205.7" y="78.5">3</text>
<text x="250.8" y="83.3">3</text>
<text x="268.5" y="78.5">S</text>
<text x="75.5" y="87.4">2</text>
<text x="83.1" y="87.4">3</text>
<text x="250.9" y="87.7" transform="rotate(-90 250.9 87.7)">1</text>
<text x="262.8" y="126.7">1</text>
<text x="262.8" y="135.6">1</text>
<text x="262.8" y="144.5">1</text>
<text x="262.8" y="147.1">2</text>
<text x="262.8" y="153.4">1</text>
<text x="262.8" y="156">2</text>
<text x="45.6" y="162.3">1</text>
<text x="45.6" y="164.8">2</text>
<text x="45.6" y="167.4">3</text>
<text x="45.6" y="169.9">4</text>
<text x="45.6" y="172.5">5</text>
<text x="45.6" y="175">6</text>
<text x="45.6" y="177.5">7</text>
<text x="30.2" y="184.9" transform="rotate(-90 30.2 184.9)">2</text>
<text x="45.6" y="180.1">8</text>
<text x="26" y="186.4">1</text>
<text x="33.6" y="186.4">3</text>
</g>
<g font-size="1.8" fill="#0f0f0f">
<text x="249.3" y="27.7">COM HEAD_TRK</text>
<text x="176.9" y="34">COM PASSTHRU</text>
<text x="246.8" y="53.1">COM LED_5V</text>
<text x="260.3" y="80.9">RC_PPM T</text>
<text x="62.5" y="89.8">PASSTHRU</text>
<text x="62.9" y="84.7">HEAD_TRK</text>
<text x="89.6" y="87.3">LED_5V</text>
<text x="60.1" y="92.4">PWR_OFF_SW</text>
<text x="62.6" y="94.9">PITCH_DIR</text>
<text x="61.2" y="97.4">PITCH_STEP</text>
<text x="63.4" y="100">ROLL_DIR</text>
<text x="62" y="102.5">ROLL_STEP</text>
<text x="65.7" y="105.1">PI_P22</text>
<text x="65.7" y="107.6">PI_P27</text>
<text x="66.6" y="112.7">T_P15</text>
<text x="66.6" y="110.1">T_P14</text>
<text x="68.6" y="117.8">SDA</text>
<text x="68.7" y="115.2">SCL</text>
<text x="61.8" y="125.4">TEENSY3V3</text>
<text x="64.7" y="120.3">RC_PPM</text>
<text x="66.8" y="122.8">PI3V3</text>
<text x="251.5" y="129.2">PITCH_STEP 2</text>
<text x="251.5" y="126.7">PITCH_DIR</text>
<text x="252.7" y="135.5">ROLL_DIR</text>
<text x="251.5" y="138.1">ROLL_STEP 2</text>
<text x="251.5" y="144.4">PI_P22</text>
<text x="251.5" y="147">PI_P27</text>
<text x="250.2" y="155.9">T_P15</text>
<text x="250.2" y="153.3">T_P14</text>
<text x="15.2" y="186.3">TEENSY3V3</text>
<text x="37.6" y="186.3">PI3V3</text>
</g>
<text font-size="1.8" fill="#009600" x="184.1" y="73.3">PWR_OFF_SW</text>
<g font-size="1.8" fill="#725600">
<text x="39.4" y="129.3">File:</text>
<text x="44.6" y="129.3">controllers.kicad_sch</text>
</g>
<g font-size="1.8" fill="#0000c2">
<text x="72.4" y="172.6">I</text>
<text x="74.2" y="172.6">=</text>
<text x="76.9" y="172.6">1.5mA</text>
<text x="78.7" y="170.5">RED</text>
<text x="103.1" y="170.5">RED</text>
<text x="103.1" y="172.6">I</text>
<text x="104.9" y="172.6">=</text>
<text x="107.6" y="172.6">1.5mA</text>
<text x="74.7" y="174.6">=</text>
<text x="77.4" y="174.6">1.81V</text>
<text x="106.5" y="174.6">=</text>
<text x="109.2" y="174.6">1.81V</text>
</g>
</svg>
